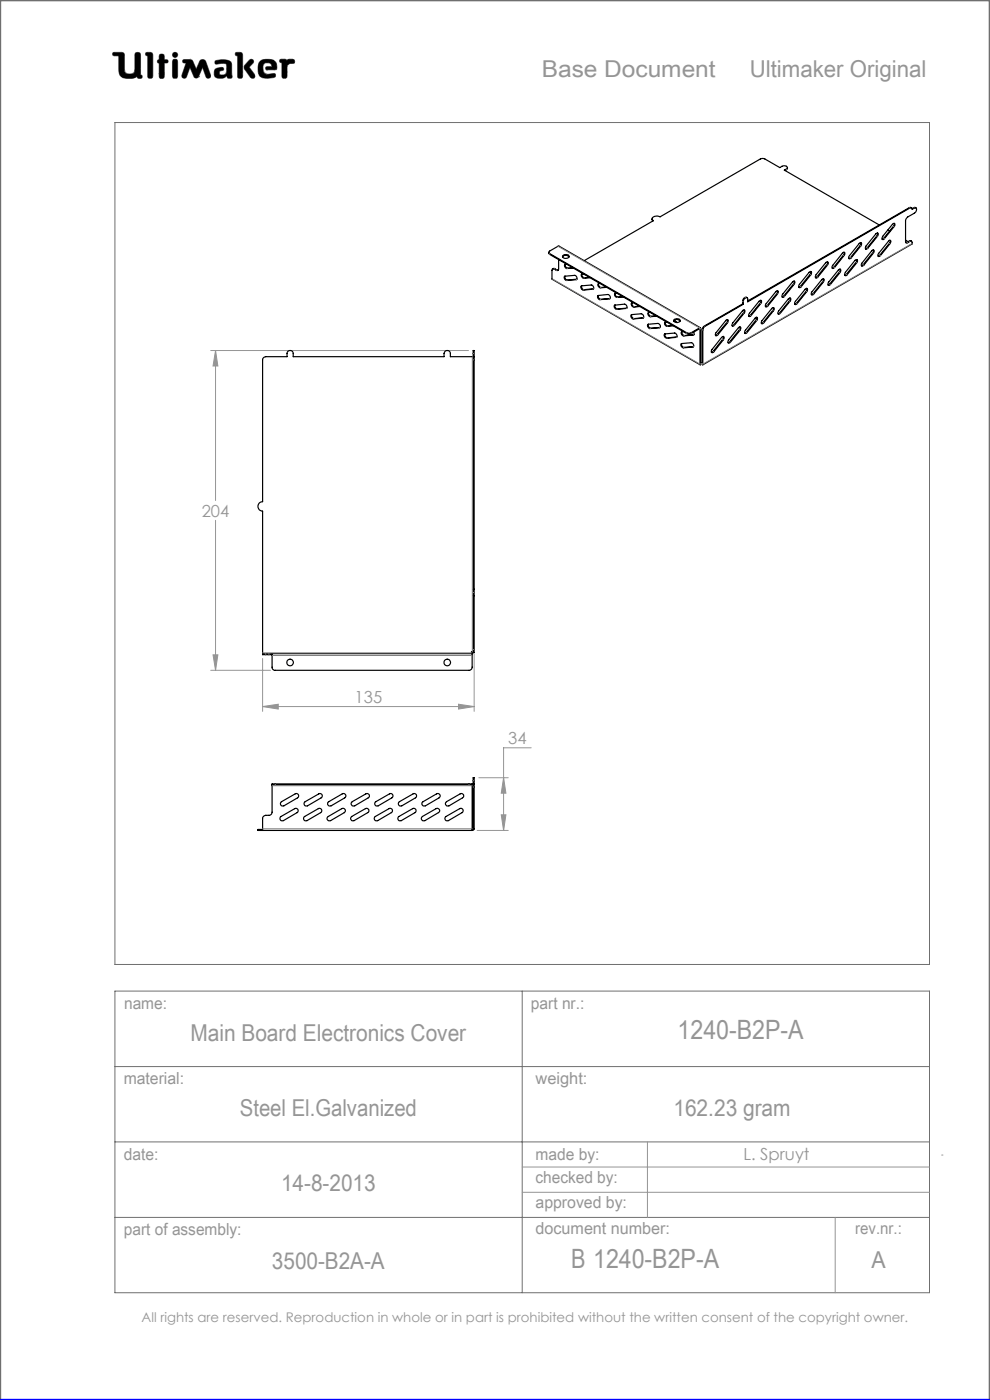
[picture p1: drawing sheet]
<svg xmlns="http://www.w3.org/2000/svg" width="210mm" height="297mm" viewBox="0 0 210 297" stroke-linecap="round" stroke-linejoin="round" font-family="sans-serif">
<g fill="none" stroke="#6f6f6f" stroke-width=".21">
<path d="M24 11.1h1.9l.4 .3 .2 3.9a1.51 1.51 0 0 0 2 0l.2-4a.77 .77 0 0 1 1 0l.1 4.6 .3 .1a.39 .39 0 0 1-.3 .6l-.6-.1-.1-.3a3.8 3.8 0 0 1-3 .3l-.6-.5-.2-.6-.1-3.6h-1a.39 .39 0 0 1-.3-.2 .39 .39 0 0 1 .1-.5zM31 11.1l1.2 .1 .2 .4-.1 4.8a.6 .6 0 0 1-.6 .2 .6 .6 0 0 1-.4-.5v-4.3l-.4-.1zM33.8 12.7v-1.1a.6 .6 0 0 1 .7-.1 .6 .6 0 0 1 .4 .5v.7h.6a.37 .37 0 0 1 0 .6l-.6 .1-.1 3.1a.6 .6 0 0 1-.6 .1 .6 .6 0 0 1-.4-.5v-2.7M33.8 12.7h.1M33.8 13.4h.1M33.8 15.7h.1M33.8 12.7h-.3l-.1 .3v.2l.4 .2M36.7 11.3l.4-.2 .4 .2 .2 .3-.2 .4-.4 .2-.4-.2-.1-.4zM36.8 12.6h.7l.2 .5v3l-.2 .5h-.7l-.2-.5v-3zM38.9 12.7l1.4-.1 .4 .2 .9 1.9 .7-1.6a.73 .73 0 0 1 .7-.5 .73 .73 0 0 1 .7 .5l1 2.8-.1 .5a.53 .53 0 0 1-.5 .2 .53 .53 0 0 1-.4-.3l-.7-2-1 2.1-.4 .2-.4-.2-.9-2.1-.7 2a.54 .54 0 0 1-.5 .3 .54 .54 0 0 1-.5-.2v-.5l.9-2.5-.7-.2zM42.1 16.3h.1M45.6 12.9a3.7 3.7 0 0 1 3.4 .3l.1 .5 .1 2.7a.64 .64 0 0 1-1-.2l-.1-.1a1.93 1.93 0 0 1-2.5 .2 1.32 1.32 0 0 1 .4-1.8l1-.2 .3 .1 .1 .2v.3a.73 .73 0 0 0-.9 .8 .98 .98 0 0 0 1.4 0l.2-.6-.1-1.5a2.59 2.59 0 0 0-2 0l-.4-.2z"/>
<path d="M50 11.1l1.3 .1 .2 .4-.1 4.8a.57 .57 0 0 1-.6 .2 .57 .57 0 0 1-.4-.5v-4.3l-.4-.1zM52.9 12.8l.4-.2 .4 .1 .1 .4-1 1.1 1.2 1.6 .1 .5-.2 .3h-.4a5.9 5.9 0 0 1-1.7-2.2l.1-.6zM55 13.3a2.62 2.62 0 0 1 3.5-.1l.2 1.1-.1 .5h-2l-.2-.1v-.5l1.3-.1-.2-.5a1.24 1.24 0 0 0-1.6 .1l-.1 1.1 .2 .6 .8 .4 1.5-.2 .1 .1v.6a3.8 3.8 0 0 1-3.3-.1 3.2 3.2 0 0 1-.1-2.9zM56.6 14.8h.1M59.4 12.6h1.2l.3 .3a1.21 1.21 0 0 1 1.5-.2v.7l-.9 .1-.6 .4-.1 2.5a.6 .6 0 0 1-.6 .2 .6 .6 0 0 1-.4-.5v-2.8l-.5-.2zM24.4 26h172.8v178.6h-172.8zM24.4 210.3h172.8v63.9h-172.8zM110.8 210.3v63.9M24.4 226.3h172.8M24.4 242.2h172.8M24.4 258.3h172.8"/>
</g>
<path d="M0 297v-297h210v297" fill="none" stroke="#6f6f6f" stroke-width=".5"/>
<g fill="none" stroke="#959595" stroke-width=".21">
<path d="M44.7 74.4h54.7M45.7 74.4l.5 3.2h-1zM45.7 74.4v31.8M45.7 110.4v31.8M45.2 138.9h1l-.5 3.3zM55.7 139.7v11.2M100.6 138.8v12.1M44.7 142.2h12.7M55.7 149.9l3.3-.5v1zM55.7 149.9h44.9M97.3 149.4l3.3 .5-3.3 .5zM112.7 158.6h-5.9v17.6"/>
<path d="M101.2 176.2h6.6M101.6 165h6.2M106.3 172.9h1l-.5 3.3zM106.8 165l.5 3.3h-1zM110.8 247.6h86.4M110.8 252.9h86.4M137.3 242.2v16.1M177.2 258.3v15.9M199.7 245h.3"/>
</g>
<path d="M0 297h210" fill="none" stroke="#00f" stroke-width=".5"/>
<path d="M45.7 12.9l-.1 .5 .2 .2 1.2-.2 .9 .1 .2 .3-.1 1.4a.84 .84 0 0 1-.6 .7 .84 .84 0 0 1-.9-.3l.1-.4 .4-.2a.36 .36 0 0 0 .4-.4 .36 .36 0 0 0-.4-.3 1.23 1.23 0 0 0-1.6 1 1.07 1.07 0 0 0 .3 1.1 1.07 1.07 0 0 0 1.1 .2h.6l.3-.2a.28 .28 0 0 1 .4-.3 .28 .28 0 0 1 .2 .4 .57 .57 0 0 0 .6 .2 .57 .57 0 0 0 .3-.6l-.1-2.4a1.23 1.23 0 0 0-1.5-1zM50 11.1v.6l.4 .1v4.6l.3 .2h.5l.3-.3v-4.8l-.4-.4zM53 12.7l-1.2 1.3v.5l1.4 2 .6 .1 .2-.2v-.6l-1.2-1.6 1-.9v-.4l-.4-.3zM55.2 12.9a2.9 2.9 0 0 0 .1 3.4l.5 .2 1 .1 1.4-.2 .3-.2-.1-.5-.2-.1-1.4 .2-.6-.2-.3-.4-.1-.5a.99 .99 0 0 1 .7-1.3 .99 .99 0 0 1 1.2 .7l-1.2 .1-.2 .4 .3 .2h1.5a.51 .51 0 0 0 .6-.1 .51 .51 0 0 0 0-.6 1.62 1.62 0 0 0-2-1.5l-1.1 .1zM59.4 12.6l-.1 .6 .5 .1v3l.2 .3h.6l.3-.4v-2.3l.6-.4 .9-.1 .1-.5-.3-.3h-1l-.3 .3-.4-.3zM36.7 12.7l-.1 .3v3.4l.2 .2h.7l.2-.3v-3.4l-.2-.3zM36.6 11.6a.56 .56 0 0 0 1.1 0 .56 .56 0 0 0-1.1 0zM33.8 11.6v1.1l-.4 .2v.4l.4 .1v2.9l.2 .3h.5l.4-.4v-2.8l.7-.1 .1-.4-.3-.2h-.5v-.8l-.2-.4h-.6zM31 11.1l-.1 .6 .4 .1v4.5l.3 .3h.5l.3-.5v-4.7l-.4-.3zM38.8 12.7v.5l.7 .2-.9 2.5 .1 .6 .5 .1 .3-.2 .8-2.1 .9 2.1 .3 .2h.3l.3-.2 .9-2.1 .7 2.1 .6 .2 .4-.2v-.5l-1-2.8-.3-.4h-.7l-.3 .2-.8 1.8-.9-1.9-.4-.2zM24 11.2v.6h1.2v2.7a1.76 1.76 0 0 0 2.2 2.1h.9l.8-.4 .3 .4h.6l.2-.2-.1-.4-.3-.1v-4.4l-.4-.4h-.5l-.3 .4v3.4a.81 .81 0 0 1-1.1 .8h-.1a.86 .86 0 0 1-1-1.1l-.1-3.3-.4-.2z" fill-rule="evenodd" fill="#000"/>
<path d="M106.8 165l.5 3.3h-1zM106.3 172.9h1l-.5 3.3zM55.7 149.9l3.3-.5v1zM97.3 149.4l3.3 .5-3.3 .5zM45.7 74.4l.5 3.2h-1zM45.2 138.9h1l-.5 3.3z" fill="#959595"/>
<g fill="none" stroke="#000" stroke-width=".25">
<path d="M167 35.6v.3l-.5 .3M116.4 53.5l.2 .5 29.1 16.8h.9l1.8-1.1 .1 7.6M117.2 57l.4-.1 .8 .4M118.5 55.1v2a.32 .32 0 0 1-.2 .3 .32 .32 0 0 1-.3 0l-.5-.3a.28 .28 0 0 0-.3-.1 .28 .28 0 0 0-.1 .4v1.9l31.4 18.1M119.3 54.5a.9 .9 0 0 1 1.4 0M119.5 54.2a.83 .83 0 0 1 1.2 .2 .71 .71 0 0 1-.7 .4 .71 .71 0 0 1-.6-.5zM119.7 58.6l2.2-.2a.55 .55 0 0 1 .4 .4 .55 .55 0 0 1-.1 .5l-2 .2a.63 .63 0 0 1-.5-.9zM119.8 58.6a.67 .67 0 0 0 .5 .8l2.1-.2M119.9 56.1a.67 .67 0 0 0 .5 .8l1.1-.1M120.2 56.1h-.3a.55 .55 0 0 0-.1 .5 .55 .55 0 0 0 .5 .4l1.3-.1M121.4 56.8h-.1M123.5 58.1a.52 .52 0 0 0-.2 .6 .52 .52 0 0 0 .5 .3l1.4-.1"/>
<path d="M123.5 58.1a.66 .66 0 0 0 .5 .8l1.1-.1M123.5 58.1h.3M138.3 46.4l.2 .5M168.1 59.8l.4-.1 .1 .2-.1 .4-2.2 2.7h-.4v-.5zM168.5 59.6l-.2 .7-2 2.5-.4 .2M171.7 57.7h.4l-.1 .6-2.1 2.6-.4 .1v-.5zM172 57.6l-.1 .5-2.1 2.6-.4 .3M174.3 59.3l.4-.1 .1 .2-.1 .4-2.2 2.7h-.3v-.5zM174.7 59.1l-.2 .7-2 2.5-.4 .2M175.3 55.6l.4 .1-.1 .4-2.1 2.7a.29 .29 0 0 1-.5 .1 .29 .29 0 0 1 0-.4zM175.5 55.6v.4l-2.3 2.8-.2 .1M177.8 57.3l.5-.2-.1 .7-2.1 2.6-.4 .1v-.5z"/>
<path d="M178.2 57.1v.5l-2.2 2.7-.4 .2M178.7 53.7l.2-.2h.2v.6l-2.1 2.7-.4 .1v-.5zM179 53.5l-.1 .6-2 2.6-.4 .2M181.4 55.2l.4-.1v.5l-2.1 2.7a.29 .29 0 0 1-.5 .1 .29 .29 0 0 1 0-.4zM181.7 55.1v.4l-2.3 2.8-.2 .1M182.4 51.5l.3 .1-.1 .6-2 2.5-.5 .2v-.5zM182.6 51.5l-.1 .6-2.1 2.5-.3 .2M184.9 53.2l.2-.2 .2 .1v.5l-2.1 2.7-.4 .1v-.5zM185.2 53l-.1 .7-2 2.5-.4 .2M185.8 49.6l.4-.1v.5l-2.1 2.7-.5 .1v-.5zM186.1 49.4v.5l-2.2 2.7-.3 .2M186.5 47.7l-20.1-11.6 .4-.3a.41 .41 0 0 0 .1-.5 .41 .41 0 0 0-.5-.1l-1 .4-3.2-1.9h-.9l-21.3 12.3a1.14 1.14 0 0 0-1.7 .5l.3 .3-14.7 8.5"/>
<path d="M188.3 48.8l.4 .2M188.6 51l.3 .1-.1 .6-2 2.5-.5 .2v-.5zM188.8 51l-.1 .6-2.1 2.5-.3 .2M189.3 47.6l.5-.2v.5l-2.3 2.9h-.3l-.1-.2 .2-.5zM189.7 47.4l-.1 .5-2.1 2.6-.4 .3M192.1 50.9l.6 .4M193.4 44.1h-.5l-34.3 19.7M193.4 51.2l-.4-.1-.8 .4M194.3 44.1l-.3-.1-.5 .3M100.4 75.7v49.3M100.4 75.7v-1.3h.2v1.3M100.4 75.7h-4.9v-.7a.67 .67 0 0 0-.6-.6 .67 .67 0 0 0-.7 .6v.7h-32v-.7a.65 .65 0 0 0-.7-.6 .65 .65 0 0 0-.6 .6v.7h-4.5a.73 .73 0 0 0-.7 .6v30.1a1.01 1.01 0 0 0-1 1 1.01 1.01 0 0 0 1 1v30.3"/>
<path d="M100.4 75.7h.2M100.6 75.7v49.3M123.2 60.7l2.2-.2a.53 .53 0 0 1 .5 .3 .53 .53 0 0 1-.1 .5l-2.1 .3-.3-.3zM123.4 60.6a.65 .65 0 0 0 .5 .9l2-.2M126.8 62.8l2.1-.3a.55 .55 0 0 1 .5 .3 .55 .55 0 0 1-.1 .6l-2.2 .2-.3-.4zM126.9 62.7a.64 .64 0 0 0 .5 .8l2-.2M127 60.1a.52 .52 0 0 0-.1 .6 .52 .52 0 0 0 .5 .4l1.3-.1M127 60.1a.66 .66 0 0 0 .5 .9l1.1-.1M127.3 60.1h-.3M130.3 64.8l2.2-.3a.58 .58 0 0 1 .4 .9l-2.2 .2-.3-.3zM130.5 64.7a.66 .66 0 0 0 .5 .8l2-.1M130.5 62.2a.55 .55 0 0 0 .4 .9l1.3-.1"/>
<path d="M130.5 62.2a.66 .66 0 0 0 .5 .8l1.1-.1M130.8 62.2h-.3M133.9 66.8l2.1-.2a.55 .55 0 0 1 .5 .3 .55 .55 0 0 1-.1 .6l-2.1 .2a.63 .63 0 0 1-.4-.9zM134 66.7a.66 .66 0 0 0 .5 .9l2-.2M134.1 64.2a.55 .55 0 0 0 .3 1l1.3-.2M134.1 64.2a.67 .67 0 0 0 .4 .8h1.1M134.3 64.2h-.2M137.4 68.8l2.2-.2a.55 .55 0 0 1 .4 .4 .55 .55 0 0 1-.1 .5l-2 .2a.64 .64 0 0 1-.5-.9zM137.5 68.8a.73 .73 0 0 0 .5 .8l2.1-.1M137.6 66.3a.65 .65 0 0 0 .5 .8l1.1-.1M137.9 66.2l-.3 .1a.55 .55 0 0 0 .3 .9l1.4-.1M141 70.9l2.1-.2a.55 .55 0 0 1 .4 .3 .55 .55 0 0 1-.1 .6l-2 .2a.63 .63 0 0 1-.4-.9z"/>
<path d="M141.1 70.8a.66 .66 0 0 0 .5 .9l2-.2M141.1 68.3a.5 .5 0 0 0-.1 .6 .5 .5 0 0 0 .5 .3l1.3-.1M141.1 68.3a.64 .64 0 0 0 .5 .8l1.1-.1M141.4 68.3h-.3M142.9 68.1a.84 .84 0 0 1 1.4 0M142.9 68.2h.4l.3 .2M143 67.8a.72 .72 0 0 1 .8-.2 .72 .72 0 0 1 .5 .6 .82 .82 0 0 1-1.4-.2zM144.4 73l2.2-.3a.58 .58 0 0 1 .4 .9l-2 .2-.5-.4zM144.6 72.9a.61 .61 0 0 0 .5 .8l2-.2M144.7 70.3a.52 .52 0 0 0-.2 .6 .52 .52 0 0 0 .5 .4l2.1-.2 .1-.3-.1-.4M144.7 70.3a.66 .66 0 0 0 .5 .9l2-.2M144.7 70.3h.3"/>
<path d="M148.5 77.3v.1l.2-.1M148.6 69.5l-30-17.3-2 1.1a.29 .29 0 0 0-.2 .2 .29 .29 0 0 0 .2 .3l29.1 16.8h.9l2-1.1 .1 7.8M148.6 77.2h.1M148.6 77.2l-.1 .1M148.8 77.1h.1M148.8 77.3h.1M148.8 77.1l.1 .1M148.8 77.1l-.1 .1M148.8 77.3h-.1M148.9 77.2h.1M148.9 77.2l.2 .1M149.1 77.3v.1l-.2-.1"/>
<path d="M153.1 71.6l.3-.2 .2 .1-.2 .6-2 2.5-.4 .2v-.5zM153.4 71.4v.5l-2.1 2.6-.4 .3M154.1 67.9l.3-.1v.6l-2.1 2.6-.5 .2v-.5zM154.3 67.8l-.1 .6-2.2 2.7-.2 .1M156.6 69.5l.2-.1 .3 .1-.1 .6-2.1 2.5a.3 .3 0 0 1-.4 .1 .3 .3 0 0 1 0-.5zM157 69.4l-.2 .6-2.1 2.6-.3 .1M157.5 64.5l-8.3 4.9-.3 .6v7.3M157.5 64.5l.2 .1M157.6 65.8l.4 .1-.1 .4-2.1 2.7-.4 .2-.1-.2 .1-.5zM157.7 64.6l-8.4 4.9-.2 .5v7.3M157.7 64.6v-.7l.2-.5a.38 .38 0 0 1 .4-.3 .38 .38 0 0 1 .3 .4v.5l34.4-19.9a.3 .3 0 0 1 .4 0 .3 .3 0 0 1 .1 .3l.5-.3a.41 .41 0 0 1 .5 .2 .41 .41 0 0 1-.2 .6l-1.9 1.2-.2 .4-.1 4.7a.28 .28 0 0 0 .1 .3 .28 .28 0 0 0 .3 0l.5-.3a.35 .35 0 0 1 .5 .1 .35 .35 0 0 1-.1 .5l-44.3 25.6M157.8 65.8l-.1 .6-2.1 2.5-.3 .2"/>
<path d="M158.5 63.1a.72 .72 0 0 0-1 .8v.6M160.3 67.4l.3-.1v.6l-2.1 2.7-.5 .1v-.5zM160.5 67.3l-.1 .6-2.2 2.7-.2 .1M161 63.9l.5-.2v.6l-2.2 2.7-.4 .1-.1-.2 .2-.4zM161.4 63.7l-.1 .5-2.4 2.9M163.8 65.3l.4 .1-.1 .4-2.1 2.7-.4 .2-.1-.2 .1-.5zM164 65.3l-.1 .6-2 2.5-.4 .2M164.7 61.8l.2-.1 .2 .1-.2 .6-2 2.5-.3 .2h-.2v-.5zM164.9 61.7l-.1 .6-2.1 2.5-.3 .2M167.2 63.4l.5-.2v.6l-2.2 2.7-.4 .1-.1-.2 .2-.4zM167.6 63.2l-.1 .5-2.4 2.9M170.8 61.4l.4-.2 .1 .2-.2 .5-2 2.5-.5 .2v-.5z"/>
<path d="M171.1 61.2l-.1 .6-2.1 2.5-.3 .3M55.7 138.7h2M55.7 138.7v.2h2M57.7 138.7v2.8a.61 .61 0 0 0 .7 .7h41.1a.66 .66 0 0 0 .7-.7v-2.8M57.7 138.7h42.5M100 138.3l.4 .2M100 138.3l.2 .4M100 138.3h.1M100.4 125v1.4M100.4 126.4v12.1M100.4 125h.2M100.4 126.4h.2"/>
<path d="M100.6 125v1.4M100.6 126.4v11.5a.32 .32 0 0 1 0 .4 .32 .32 0 0 1-.2 .2M55.7 176h-1v.2h1M55.7 176.2h44.5M57.7 166.5h42.5M57.7 166.5v-.2h42.5v.2M57.7 166.5v5.8a.66 .66 0 0 1-.7 .7h-.6a.73 .73 0 0 0-.7 .6v2.6M59.5 173.3l3-1.7a.49 .49 0 0 1 .7 .1 .49 .49 0 0 1-.2 .7l-2.9 1.7a.51 .51 0 0 1-.6-.1 .51 .51 0 0 1 0-.7zM59.6 170.2l3-1.8a.49 .49 0 0 1 .7 .2 .49 .49 0 0 1-.2 .7l-2.9 1.7a.51 .51 0 0 1-.6-.2 .51 .51 0 0 1 0-.6zM64.5 173.3l3-1.7a.49 .49 0 0 1 .7 .1 .49 .49 0 0 1-.2 .7l-2.9 1.7a.51 .51 0 0 1-.6-.1 .51 .51 0 0 1 0-.7zM64.6 170.2l3-1.8a.49 .49 0 0 1 .7 .2 .49 .49 0 0 1-.2 .7l-2.9 1.7a.51 .51 0 0 1-.6-.2 .51 .51 0 0 1 0-.6zM69.5 173.3l3-1.7a.5 .5 0 0 1 .7 .1 .5 .5 0 0 1-.2 .7l-2.9 1.7a.51 .51 0 0 1-.6-.1 .51 .51 0 0 1 0-.7z"/>
<path d="M69.6 170.2l3-1.8a.5 .5 0 0 1 .7 .2 .5 .5 0 0 1-.2 .7l-2.9 1.7a.51 .51 0 0 1-.6-.2 .51 .51 0 0 1 0-.6zM74.5 173.3l3-1.7a.49 .49 0 0 1 .7 .1 .49 .49 0 0 1-.2 .7l-2.9 1.7a.5 .5 0 0 1-.6-.2 .5 .5 0 0 1 0-.6zM74.7 170.1l2.9-1.7a.49 .49 0 0 1 .7 .2 .49 .49 0 0 1-.2 .7l-2.9 1.7a.52 .52 0 0 1-.6-.2 .52 .52 0 0 1 .1-.7zM79.5 173.3l3-1.7a.49 .49 0 0 1 .7 .1 .49 .49 0 0 1-.2 .7l-2.9 1.7a.51 .51 0 0 1-.6-.1 .51 .51 0 0 1 0-.7zM79.6 170.2l3-1.8a.49 .49 0 0 1 .7 .2 .49 .49 0 0 1-.2 .7l-2.9 1.7a.51 .51 0 0 1-.6-.2 .51 .51 0 0 1 0-.6zM84.5 173.3l3-1.7a.49 .49 0 0 1 .7 .1 .49 .49 0 0 1-.2 .7l-2.9 1.7a.51 .51 0 0 1-.6-.1 .51 .51 0 0 1 0-.7zM84.6 170.2l3-1.8a.49 .49 0 0 1 .7 .2 .49 .49 0 0 1-.2 .7l-2.9 1.7a.51 .51 0 0 1-.6-.2 .51 .51 0 0 1 0-.6zM89.5 173.3l3-1.7a.49 .49 0 0 1 .7 .1 .49 .49 0 0 1-.2 .7l-2.9 1.7a.51 .51 0 0 1-.6-.1 .51 .51 0 0 1 0-.7zM89.6 170.2l3-1.8a.5 .5 0 0 1 .7 .2 .5 .5 0 0 1-.2 .7l-2.9 1.7a.51 .51 0 0 1-.6-.2 .51 .51 0 0 1 0-.6zM94.5 173.3l3-1.7a.49 .49 0 0 1 .7 .1 .49 .49 0 0 1-.2 .7l-2.9 1.7a.51 .51 0 0 1-.6-.1 .51 .51 0 0 1 0-.7zM94.6 170.2l3-1.8a.49 .49 0 0 1 .7 .2 .49 .49 0 0 1-.2 .7l-2.8 1.7a.51 .51 0 0 1-.7-.2 .51 .51 0 0 1 0-.6zM100.1 176h.1"/>
<path d="M100.2 166.5v9.3l-.2 .4M100.2 176v.2M100.4 175.8l-.2 .2M100.4 166.3v9.5M100.4 166.3v-1.3h.2v1.3M100.4 166.3h.2M100.4 175.8h.2M100.6 175.8l-.1 .3-.3 .1M100.6 166.3v9.5"/>
<circle cx="61.5" cy="140.5" r=".7"/>
<circle cx="94.9" cy="140.5" r=".7"/>
</g>
<g fill="none" stroke="#808080" stroke-width=".21">
<path d="M166.8 35.8v.2M116.6 53.8v.2M117.1 59.1l31.4 18.2M117.7 57l-.2 .1M118.1 57.3l-.1 .1M118.4 52.2l30 17.4 .1 .2 .1-.1M120.3 59.4l-.1 .1M120.4 56.9l-.1 .1M122.4 59.2l-.2 .1M124 58.9l-.2 .1M171.8 58.2l.2 .1M173.3 58.7l.2 .1"/>
<path d="M174.5 59.8h.2M175.4 56.2l.1 .1M176.9 56.7l.1 .1M178 57.7l.2 .1M178.9 54.1l.1 .1M179.5 58.2l.2 .1M180.4 54.6l.2 .1M181.6 55.7l.1 .1M182.5 52.1l.1 .1M183.1 56.2l.1 .1M183.9 52.6l.2 .1M185.1 53.7h.1"/>
<path d="M186 50.1h.1M186.6 54.1l.2 .1M187.5 50.5l.1 .1M188.7 51.6l.1 .1M189.5 48l.2 .1M192.4 51.4l.1 .1M192.9 44.1h.1M192.9 51.1l.1 .1M193.5 51.6l-44.4 25.7M193.8 44.1h.2M100.2 75.7v62.6M100.4 76.3h.2"/>
<path d="M100.4 75h.2M123.9 61.5l-.2 .1M125.9 61.3h-.1M127.4 63.5l-.1 .1M127.5 61l-.1 .1M129.4 63.3l-.1 .1M131 65.5l-.2 .1M131 63l-.1 .1M133 65.4h-.1M134.5 67.6l-.2 .1M134.5 65l-.1 .2M136.5 67.4l-.1 .1"/>
<path d="M138 69.6l-.1 .1M138.1 67.1l-.2 .1M140.1 69.5h-.2M141.6 71.7l-.2 .1M141.6 69.1l-.1 .1M143.6 71.5l-.2 .1M145.1 73.7l-.1 .1M145.2 71.2l-.2 .1M145.7 70.6v.2M146.6 70.6v.2M147.1 73.5l-.1 .1M147.2 71l-.1 .1"/>
<path d="M148.6 77.2h.1M148.8 77.1v.2M148.9 77.2h.1M148.9 70h.2M149.4 69.1l.2 .1M151.3 74.5l.1 .1M152.1 70.9l.2 .1M153.3 72l.1 .1M154.2 68.4l.1 .1M154.8 72.5l.1 .1M155.6 68.9l.2 .1M156.8 70l.2 .1"/>
<path d="M157.5 63.9l.2 .1M157.7 66.4l.1 .1M158 63.1l.2 .1M158.3 70.4l.2 .2M159.2 66.9l.1 .1M160.4 67.9l.1 .1M161.2 64.3l.2 .1M161.9 68.4l.1 .1M162.7 64.8l.2 .1M163.9 65.9l.1 .1M164.8 62.3l.1 .1M165.4 66.4l.1 .1"/>
<path d="M166.3 62.8l.1 .1M167.4 63.8l.2 .1M168.3 60.3h.2M168.9 64.3l.2 .1M169.8 60.7l.1 .2M171 61.8l.1 .1M172.5 62.3l.1 .1M176 60.3l.1 .1M55.7 138.5h44.3M56.4 138.7v.2M57 138.7v.2M57.7 139.1h42.5"/>
<path d="M100.4 125.7h.2M100.4 137.8h.2M55.7 175.8h44.5M57.7 166.7h42.5M58.4 166.3v.2M99.5 166.3v.2M100.4 167h.2M100.4 165.6h.2"/>
</g>
<g font-size="5.6" fill="#959595">
<text x="143.7" y="220.3">1240-B2P-A</text>
<text x="121.1" y="269.1">B 1240-B2P-A</text>
</g>
<g font-size="4.9" fill="#959595">
<text x="114.9" y="16.3">Base Document</text>
<text x="159" y="16.3">Ultimaker Original</text>
<text x="40.4" y="220.9">Main Board Electronics Cover</text>
<text x="50.9" y="236.7">Steel El.Galvanized</text>
<text x="142.8" y="236.7">162.23 gram</text>
<text x="59.6" y="252.7">14-8-2013</text>
<text x="57.7" y="269.3">3500-B2A-A</text>
<text x="184.9" y="269.1">A</text>
</g>
<g font-size="3.5" fill="#959595">
<text x="42.8" y="109.6">204</text>
<text x="75.2" y="149.1">135</text>
<text x="107.8" y="157.9">34</text>
<text x="26.3" y="214.1">name:</text>
<text x="112.6" y="214">part nr.:</text>
<text x="26.2" y="229.9">material:</text>
<text x="113.6" y="229.9">weight:</text>
<text x="26.3" y="246">date:</text>
<text x="113.6" y="246">made by:</text>
<text x="113.6" y="251.1">checked by:</text>
<text x="157.7" y="246.2">L. Spruyt</text>
<text x="113.6" y="256.3">approved by:</text>
<text x="26.3" y="262">part of assembly:</text>
<text x="113.6" y="261.8">document number:</text>
<text x="181.4" y="261.9">rev.nr.:</text>
</g>
<text font-size="2.8" fill="#959595" x="30" y="280.4">All rights are reserved. Reproduction in whole or in part is prohibited without the written consent of the copyright owner.</text>
</svg>
